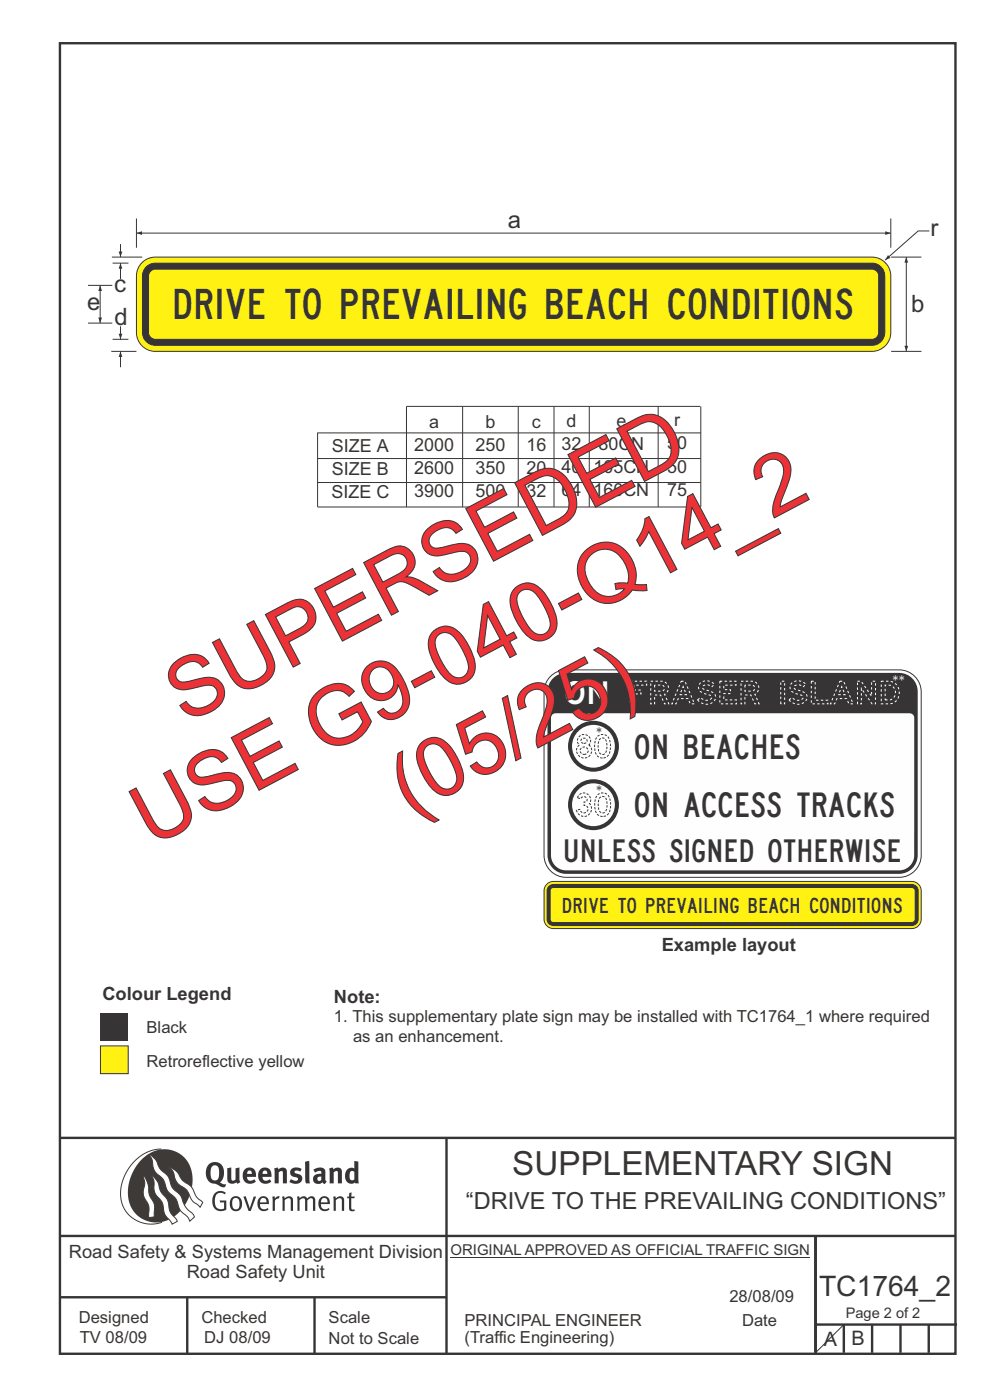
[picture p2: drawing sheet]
<svg xmlns="http://www.w3.org/2000/svg" width="210mm" height="297mm" viewBox="0 0 210 297" stroke-linecap="round" stroke-linejoin="round" font-family="sans-serif">
<path d="M116 187.6l.9-.6h.5h76a2.01 2.01 0 0 1 2 2v6a2.01 2.01 0 0 1-2 2h-76a2.01 2.01 0 0 1-2-2v-6l.1-.6z" fill-rule="evenodd" fill="#fff212" stroke="#373435" stroke-width=".21"/>
<path d="M116.6 187.9l.8-.3h76a1.37 1.37 0 0 1 1.4 1.4v6a1.37 1.37 0 0 1-1.4 1.3h-76a1.37 1.37 0 0 1-1.4-1.3v-6l.1-.5z" fill-rule="evenodd" fill="#373435" stroke="#373435" stroke-width=".21"/>
<path d="M116.9 188.5l.5-.2h76a.73 .73 0 0 1 .7 .7v6a.73 .73 0 0 1-.7 .7h-76a.73 .73 0 0 1-.7-.7v-6z" fill-rule="evenodd" fill="#fff212" stroke="#373435" stroke-width=".21"/>
<path d="M116.5 143.8a4.7 4.7 0 0 1 3.6-1.7h70.6a4.7 4.7 0 0 1 4.7 4.7v34.6a4.7 4.7 0 0 1-4.7 4.7h-70.6a4.7 4.7 0 0 1-4.7-4.7v-34.6a4.6 4.6 0 0 1 1.1-3z" fill-rule="evenodd" fill="#fefefe" stroke="#373435" stroke-width=".21"/>
<path d="M117.3 143.9a3.9 3.9 0 0 1 2.8-1.2h70.6a3.9 3.9 0 0 1 3.9 4v34.7a3.9 3.9 0 0 1-3.9 4h-70.6a3.9 3.9 0 0 1-4-4v-34.7a3.9 3.9 0 0 1 1.2-2.8z" fill-rule="evenodd" fill="#373435"/>
<path d="M117.1 151.6l.8-.3 75.4 .1 .5 .4 .1 .5v29.1a3.2 3.2 0 0 1-3.2 3.2h-70.6a3.2 3.2 0 0 1-3.2-3.2v-29.1z" fill-rule="evenodd" fill="#fefefe"/>
<g fill="#373435">
<path d="M120.5 158.3a5.4 5.4 0 0 0 10.8 0 5.4 5.4 0 0 0-10.8 0zM121.3 158.3a4.6 4.6 0 0 0 9.1 0 4.6 4.6 0 0 0-9.1 0z" fill-rule="evenodd"/>
<path d="M120.5 170.7a5.4 5.4 0 0 0 10.8 0 5.4 5.4 0 0 0-10.8 0zM121.3 170.7a4.6 4.6 0 0 0 9.1 0 4.6 4.6 0 0 0-9.1 0z" fill-rule="evenodd"/>
</g>
<g fill="none" stroke="#373435" stroke-width=".51">
<path d="M12.7 9.2h190v278h-190zM12.7 241.4h190M94.7 241.4v45.8M12.7 275.2h82M12.7 262.2h190.1M39.7 275.2v12M66.7 275.2v12M173 262.1v24.8M173 281h30M179 281v6M185 281v6M191 281v6"/>
<path d="M197 281v6"/>
</g>
<path d="M95.5 266.7h76.3" fill="none" stroke="#373435" stroke-width=".21"/>
<path d="M21.3 214.9h5.9v5.8h-5.9z" fill-rule="evenodd" fill="#373435"/>
<path d="M21.3 221.9h5.9v5.9h-5.9z" fill-rule="evenodd" fill="#fff212" stroke="#373435" stroke-width=".21"/>
<path d="M34.2 243.7a9.5 9.5 0 0 0-8.6 10.5 6.5 6.5 0 0 0 8.8 5.1" fill="none" stroke="#3d3a38" stroke-width=".21"/>
<path d="M30.1 245.9a6.1 6.1 0 0 1 7.3-1.6 6.1 6.1 0 0 1 3.4 6.7 8.8 8.8 0 0 1-7.2 8.3 6.1 6.1 0 0 1-6.4-7.5 10.5 10.5 0 0 1 2.9-5.9z" fill-rule="evenodd" fill="#3d3a38"/>
<g fill="#fefefe" stroke="#3d3a38" stroke-width=".21">
<path d="M30.4 249.4l.3 .3 .6 1.2 .4 2.5 1 2 .1 2.7-1.2 .2-.1-2.5-.9-1.8-.2-.7 .3-2.4z" fill-rule="evenodd"/>
<path d="M36 247.7l.5 .2 .9 .5 1.3 1.9 1.9 1.5 1.1 2.1 1.3 1.2-.6 1-1.6-1.4-1.2-2.3-1.9-1.4-.6-.9-.4-1.5z" fill-rule="evenodd"/>
<path d="M31.6 244.9l.4 .2 .9 .8 1.1 2 1.6 1.6 1 2.4 1.6 1.6 1.2 2.6 1.6 1.6 .2 .5-.9 .8-.5-.9-1.6-1.5-1-2.4-1.7-1.6-.9-2.4-1.7-1.7-.4-1-.3-1.6z" fill-rule="evenodd"/>
<path d="M32.2 249.4l.5 .3 .7 1 .7 2.1 1.5 1.9 .5 2.4 1.5 1.8v.2l-1.1 .6-1.6-2.1-.6-2.6-1.4-1.9-.2-.9-.1-1.7z" fill-rule="evenodd"/>
</g>
<g fill="#373435">
<path d="M45.6 253.1l.5-.3 .7-.2 .6 .1 .5 .3-.2 .4-.9-.4-.8 .3-.3 .6-.1 1.1 .1 .7 .3 .5 .5 .3h.6l.4-.2v-1.2h-.8l-.1-.4h1.4v1.9l-.7 .3h-.8l-.6-.2-.5-.5-.3-.8-.1-.9 .2-.8z" fill-rule="evenodd"/>
<path d="M49.5 254.3l.7-.2 .5 .5 .1 1.3-.2 .4-.3 .2h-.5l-.4-.4-.1-1.1zM49.2 254.1l-.5 1 .3 1.2 .7 .6 1-.1 .4-.4 .2-.6v-.8l-.2-.6-.3-.4-.5-.2h-.6z" fill-rule="evenodd"/>
<path d="M51.6 253.8l.5-.1 .9 2.6 .8-2.5h.5l-1.1 3.1h-.5z" fill-rule="evenodd"/>
<path d="M55.4 254.3l.4-.2 .4 .1 .3 .3v.6h-1.4zM55.1 254.1l-.5 .9v.7l.3 .7 .4 .3 .5 .2 1.1-.3 .1-.1-.2-.3-.6 .3-.7-.1-.3-.3-.1-.6v-.1h1.9l-.2-1.2-.8-.5-.5 .1z" fill-rule="evenodd"/>
<path d="M57.7 253.9l.5-.2 .1 .5 .4-.4h.6l-.2 .5h-.4l-.4 .4v2.2h-.5z" fill-rule="evenodd"/>
<path d="M59.8 253.9l.5-.1a.24 .24 0 0 0 .1 .4 .24 .24 0 0 0 .3-.3l.8-.1 .6 .4 .1 2.7h-.5v-2.4l-.2-.2-.3-.1-.8 .4v2.3h-.5z" fill-rule="evenodd"/>
<path d="M63 253.9l.5-.1a.24 .24 0 0 0 .1 .3 .24 .24 0 0 0 .3-.2l.6-.2 .5 .3a.23 .23 0 0 0 .2 .2 .23 .23 0 0 0 .2-.2l.8-.2 .6 .4 .1 2.7h-.5v-2.4l-.1-.2-.3-.1-.8 .4v2.3h-.5v-2.4l-.1-.2-.3-.1-.8 .4v2.3h-.4z" fill-rule="evenodd"/>
<path d="M68.3 254.3l.5-.2 .4 .1 .3 .9h-1.4zM68 254.1l-.5 .9 .1 .7 .2 .7 .4 .3 .4 .2 1.1-.2 .2-.2-.2-.3-.6 .3-.7-.1-.3-.4v-.6h1.9l-.2-1.1-.4-.4-.5-.2-.5 .1z" fill-rule="evenodd"/>
<path d="M70.6 253.9l.5-.1a.24 .24 0 0 0 .2 .4 .24 .24 0 0 0 .3-.3l.8-.1 .5 .4 .1 2.7h-.5v-2.4l-.1-.2-.3-.1-.9 .4v2.3h-.4z" fill-rule="evenodd"/>
<path d="M74.1 253.1l.5-.2-.1 .9h.8l-.2 .4h-.6v2.1l.2 .3 .5-.1 .1 .3-.3 .1h-.6l-.3-.4-.1-2.3h-.4v-.4h.4z" fill-rule="evenodd"/>
<path d="M45 247.4l.4-.2h.4l.6 .6v1.8l-.2 .5-.3 .3-.8-.1-.3-.5-.1-1.5zM44.3 247l-.4 .6-.2 .9v.9l.4 .9 .6 .6 1 .2 1.6 .8 .4-.1 .3-.6h-.6l-.8-.4 .7-.9 .2-1.5a1.91 1.91 0 0 0-1.1-1.7 1.91 1.91 0 0 0-2.1 .3z" fill-rule="evenodd"/>
<path d="M48.2 247.8l.9-.2v2.5l.1 .3 .3 .1 .5-.4v-2.3l.8-.1v2.5l.2 .6-.7 .2a.39 .39 0 0 0-.7 .1l-.8-.1-.5-.4z" fill-rule="evenodd"/>
<path d="M52.6 248.4l.3-.1 .3 .1 .2 .6h-1zM51.9 248l-.3 .5-.1 .8 .1 .7 .3 .6 .5 .4 .6 .1 .7-.1 .6-.3-.4-.6-.4 .3-.5 .1-.4-.2-.2-.4v-.3h1.9l-.1-1-.3-.6-1-.3h-.5z" fill-rule="evenodd"/>
<path d="M55.9 248.4l.3-.1 .3 .1 .2 .6h-1zM55.2 248l-.3 .6-.1 .8 .1 .7 .3 .5 .5 .4 .6 .1 .7-.1 .5-.3-.3-.6-.6 .3h-.5l-.4-.5v-.3h1.9l-.1-.9-.3-.7-.5-.2-.5-.1h-.5z" fill-rule="evenodd"/>
<path d="M58.1 247.9l.8-.3 .1 .5 1-.4 .7 .3 .1 .5 .1 2.5h-.9v-2.2l-.2-.4-.7 .3v2.3h-.8z" fill-rule="evenodd"/>
<path d="M61.8 248l.9-.4 1.3 .3-.3 .6-.9-.2-.3 .2 .1 .3 1 .4 .4 .4 .1 .7-.5 .6-1 .2-1.2-.4 .3-.6 1 .4 .3-.1 .2-.2-.1-.4-1-.2-.4-.3-.2-.7z" fill-rule="evenodd"/>
<path d="M67.4 249.7l.8-.1-.1 .7-.3 .2h-.3l-.2-.4zM66.5 248.1l.3 .6 .8-.3 .5 .1a.35 .35 0 0 1 0 .5 .35 .35 0 0 1-.5 0l-1 .4-.2 .9 .2 .5 .3 .2 1.1 .1a.49 .49 0 0 1 .8 .1l.5-.5-.3-.4v-1.8l-.2-.5-.4-.3h-.6z" fill-rule="evenodd"/>
<path d="M69.8 247.9l.8-.3 .1 .5 1-.4 .7 .3 .1 .5v2.5h-.8v-2.3l-.3-.3-.6 .3v2.3h-.9z" fill-rule="evenodd"/>
<path d="M74.4 248.5l.3-.1 .5 .2v1.6l-.4 .2-.4-.1-.2-.3v-1zM75.1 246.3v1.2a.19 .19 0 0 1 0 .3 .19 .19 0 0 1-.3-.1l-.8 .1-.6 .6-.2 .8 .1 1.1 .3 .5 .6 .3h.6l.5-.3 .1 .2h.7l-.1-4.6z" fill-rule="evenodd"/>
<path d="M64.7 246.4l.9-.2 .1 4.8h-.8l-.1-.3z" fill-rule="evenodd"/>
</g>
<path d="M30.1 55.7a4 4 0 0 1 2.8-1.2h152a4 4 0 0 1 4 4v12a4 4 0 0 1-4 4h-152a4 4 0 0 1-4-4v-12a4 4 0 0 1 1.2-2.8z" fill-rule="evenodd" fill="#fff212" stroke="#373435" stroke-width=".21"/>
<path d="M31.2 56.4l1.1-.5 .6-.1h152a2.73 2.73 0 0 1 2.8 2.7v12a2.73 2.73 0 0 1-2.8 2.8h-152a2.73 2.73 0 0 1-2.7-2.8v-12a2.72 2.72 0 0 1 1-2.1z" fill-rule="evenodd" fill="#373435" stroke="#373435" stroke-width=".21"/>
<path d="M32.1 57.4l.8-.3h152a1.45 1.45 0 0 1 1.5 1.4v12a1.45 1.45 0 0 1-1.5 1.5h-152a1.45 1.45 0 0 1-1.4-1.5v-12l.1-.4z" fill-rule="evenodd" fill="#fff212" stroke="#373435" stroke-width=".21"/>
<path d="M28.9 49.4h160" fill="none" stroke="#373435" stroke-width=".21"/>
<g fill="#373435">
<path d="M187.8 49.1l1.1 .3-1.1 .4z"/>
<path d="M28.9 49.4l1.2-.3v.7z"/>
</g>
<path d="M188.9 46.3v6.2M197.1 49h-2.4l-7 6.2" fill="none" stroke="#373435" stroke-width=".21"/>
<path d="M188.3 54.1l.6 .6-1.2 .5z" fill="#373435"/>
<path d="M192.2 54.5v20" fill="none" stroke="#373435" stroke-width=".21"/>
<g fill="#373435">
<path d="M192.2 54.5l.4 1.2h-.8z"/>
<path d="M191.8 73.4h.8l-.4 1.1z"/>
</g>
<path d="M23.7 54.5h6.5M189 54.5h6.4M21.2 60.5v8" fill="none" stroke="#373435" stroke-width=".21"/>
<g fill="#373435">
<path d="M21.2 60.5l.4 1.2h-.8z"/>
<path d="M20.8 67.4h.8l-.4 1.1z"/>
</g>
<path d="M25.6 74.5v3.4" fill="none" stroke="#373435" stroke-width=".21"/>
<path d="M25.6 74.5l.4 1.2h-.8z" fill="#373435"/>
<path d="M28.9 46.3v6.2M18.7 60.5h5.1M23.6 74.5h5.3M23.9 72h3.3M25.6 69.2v2.8" fill="none" stroke="#373435" stroke-width=".21"/>
<path d="M25.2 70.8h.8l-.4 1.2z" fill="#373435"/>
<path d="M23.9 55.8h3.3M25.6 51.8v2.7" fill="none" stroke="#373435" stroke-width=".21"/>
<path d="M25.2 53.4h.8l-.4 1.1z" fill="#373435"/>
<path d="M25.6 55.8v3.4" fill="none" stroke="#373435" stroke-width=".21"/>
<path d="M25.6 55.8l.4 1.2h-.8z" fill="#373435"/>
<g fill="none" stroke="#373435" stroke-width=".21">
<path d="M18.7 68.5h5.1M189 74.5h6.4M67.4 91.8h81.2M67.4 97.3h81.2M98.1 86.2v21.3M109.9 86.2v21.3M117.5 86.2v21.3M125 86.2v21.3M139.6 86.2v21.3M148.5 86.2h-62.3v21.3M148.6 86.2v21.3h-81.2v-15.7M67.4 102.4h81.2"/>
<path d="M179 281l-6 5.9"/>
</g>
<g font-size="17.6" fill="#ed3237">
<text x="39.3" y="153.6" transform="rotate(-28 39.3 153.6)">SUPERSEDED</text>
<text x="86.8" y="173.1" transform="rotate(-28 86.8 173.1)">(05/25)</text>
<text x="32.1" y="179.7" transform="rotate(-28 32.1 179.7)">USE G9-040-Q14_2</text>
</g>
<text font-size="7.1" fill="#373435" x="108.7" y="249.3">SUPPLEMENTARY SIGN</text>
<text font-size="6.4" fill="#373435" x="37.1" y="67.7">DRIVE TO PREVAILING BEACH CONDITIONS</text>
<text font-size="6" fill="#373435" x="173.7" y="275">TC1764_2</text>
<g font-size="5.2" fill="#373435">
<text x="134.7" y="160.9">ON BEACHES</text>
<text x="134.7" y="173.3">ON ACCESS TRACKS</text>
</g>
<g font-size="5.1" fill="#373435">
<text x="107.7" y="48.3">a</text>
<text x="197.4" y="50">r</text>
<text x="18.5" y="65.9">e</text>
<text x="24.2" y="61.9">c</text>
<text x="24.3" y="68.9">d</text>
<text x="193.3" y="66.2">b</text>
</g>
<text font-size="5" fill="#373435" x="98.8" y="256.5">“DRIVE TO THE PREVAILING CONDITIONS”</text>
<g font-size="4.8" fill="#fefefe">
<text x="120" y="149.3">ON</text>
<text x="133.6" y="149.3">FRASER</text>
<text x="165.6" y="149.3">ISLAND</text>
</g>
<g font-size="4.8" fill="#373435">
<text x="122.3" y="160.7">80</text>
<text x="122.2" y="173.1">30</text>
<text x="119.9" y="182.9">UNLESS SIGNED OTHERWISE</text>
</g>
<g font-size="4.2" fill="#373435">
<text x="174.7" y="285.5">A</text>
<text x="180.6" y="285.4">B</text>
</g>
<g font-size="3.9" fill="#373435">
<text x="140.3" y="201.6">Example layout</text>
<text x="21.7" y="212.1">Colour Legend</text>
<text x="70.8" y="212.7">Note:</text>
<text x="14.6" y="266.8">Road Safety &amp; Systems Management Division</text>
<text x="39.6" y="271.1">Road Safety Unit</text>
</g>
<g font-size="3.8" fill="#373435">
<text x="70.4" y="95.9">SIZE A</text>
<text x="87.9" y="95.7">2000</text>
<text x="91" y="90.8">a</text>
<text x="100.9" y="95.7">250</text>
<text x="103" y="90.8">b</text>
<text x="111.7" y="95.7">16</text>
<text x="112.8" y="90.8">c</text>
<text x="119.1" y="95.5">32</text>
<text x="120.1" y="90.6">d</text>
<text x="126.9" y="95.5">80CN</text>
<text x="130.7" y="90.6">e</text>
<text x="141.5" y="95.3">50</text>
<text x="143" y="90.4">r</text>
<text x="70.4" y="100.8">SIZE B</text>
<text x="87.9" y="100.6">2600</text>
<text x="100.9" y="100.6">350</text>
<text x="111.7" y="100.6">20</text>
<text x="119.1" y="100.4">40</text>
<text x="125.9" y="100.4">105CN</text>
<text x="141.5" y="100.2">50</text>
<text x="70.3" y="105.7">SIZE C</text>
<text x="87.9" y="105.5">3900</text>
<text x="100.9" y="105.5">500</text>
<text x="111.7" y="105.5">32</text>
<text x="119.1" y="105.3">64</text>
<text x="125.9" y="105.3">160CN</text>
<text x="141.5" y="105.1">75</text>
</g>
<g font-size="3.5" fill="#373435">
<text x="31.1" y="219">Black</text>
<text x="70.8" y="216.7">1. This supplementary plate sign may be installed with TC1764_1 where required</text>
<text x="74.9" y="221">as an enhancement.</text>
<text x="31.1" y="226.4">Retroreflective yellow</text>
<text x="16.7" y="280.6">Designed</text>
<text x="42.7" y="280.6">Checked</text>
<text x="69.7" y="280.6">Scale</text>
<text x="98.5" y="281.3">PRINCIPAL ENGINEER</text>
<text x="154.7" y="276.1">28/08/09</text>
<text x="157.4" y="281.2">Date</text>
<text x="16.9" y="284.8">TV 08/09</text>
<text x="43.3" y="284.9">DJ 08/09</text>
<text x="69.7" y="285.2">Not to Scale</text>
<text x="98.5" y="284.8">(Traffic Engineering)</text>
</g>
<g font-size="3.2" fill="#373435">
<text x="119.5" y="193.6">DRIVE TO PREVAILING BEACH CONDITIONS</text>
<text x="95.5" y="266.3">ORIGINAL APPROVED AS OFFICIAL TRAFFIC SIGN</text>
</g>
<text font-size="3.1" fill="#373435" x="179.4" y="279.5">Page 2 of 2</text>
<text font-size="3" fill="#fefefe" x="189.3" y="145.5">**</text>
<g font-size="3" fill="#373435">
<text x="126.5" y="156.6">*</text>
<text x="126.5" y="168.9">*</text>
</g>
</svg>
